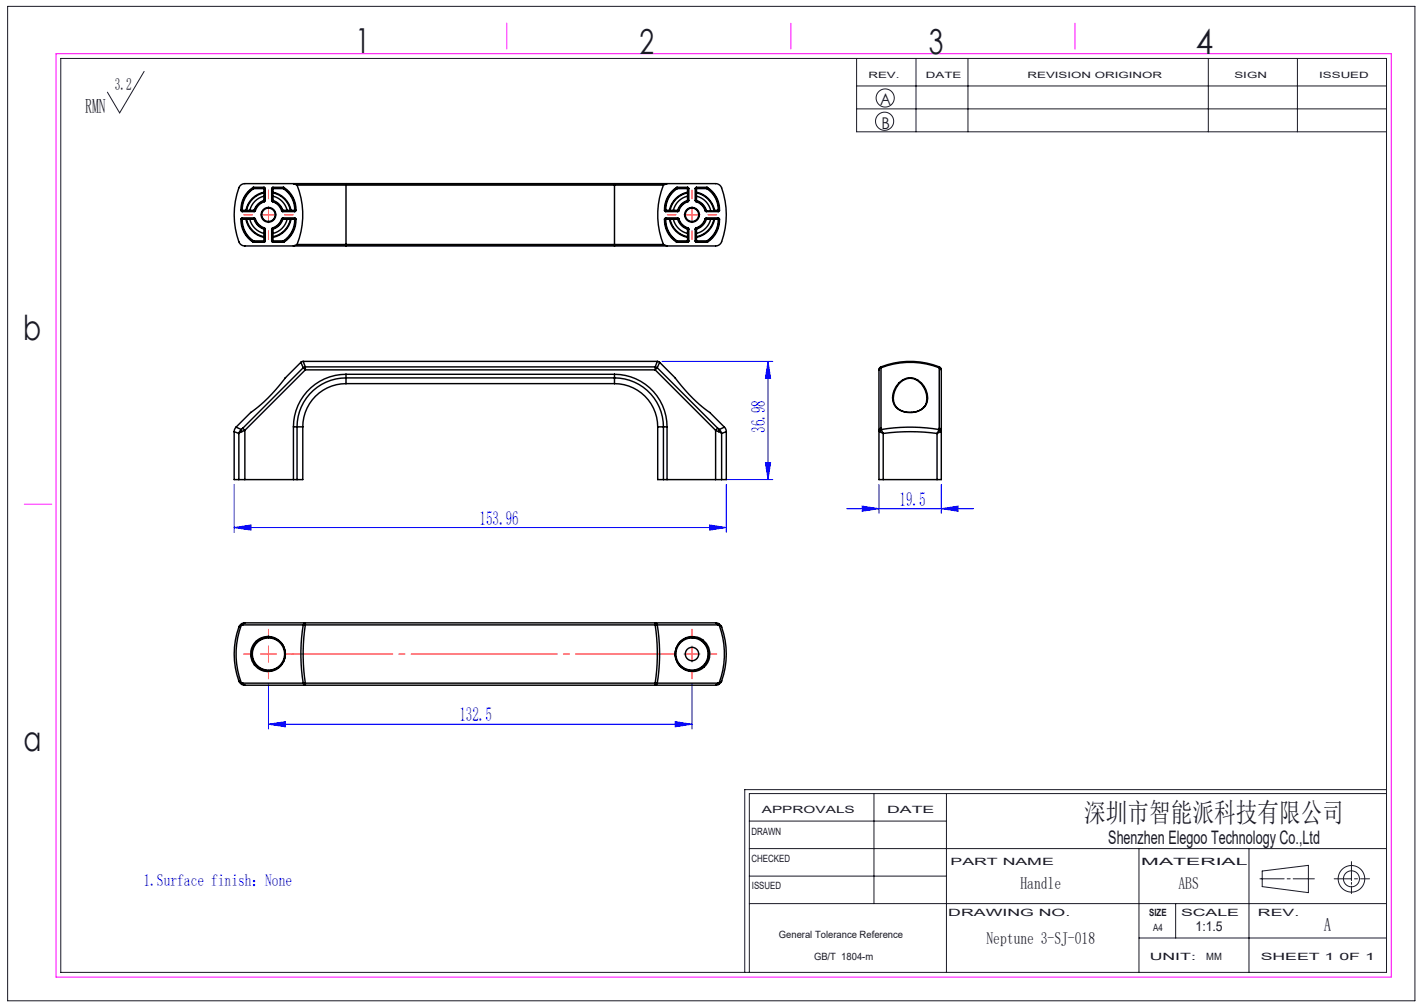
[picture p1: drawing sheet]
<svg xmlns="http://www.w3.org/2000/svg" width="297mm" height="210mm" viewBox="0 0 297 210" stroke-linecap="round" stroke-linejoin="round" font-family="sans-serif">
<g fill="none" stroke="#191924" stroke-width=".21">
<path d="M1.6 1.3h293.5v207.4h-293.5zM12.7 12.2h276.5v190.6h-276.5zM30.1 14.9l-5.1 8.6-2.6-4.3M178.7 12.2v15.3h110.5M178.7 17.9h110.5M191.1 12.2v15.3M201.9 12.2v15.3M252 12.2v15.3M270.6 12.2v15.3M178.7 22.7h110.5M156.3 177h132.9M156.3 171.2h41.1"/>
<path d="M182.3 165.5v22.9M197.4 165.5v37.3M237.6 177v25.8M260.5 177v25.8M281.9 179.7v4M289.2 165.5h-132.9v37.3M289.2 164.7h-133.9v38.1M156.3 188.4h132.9M156.3 182.7h41.1M237.6 195.6h51.6M245.2 188.4v7.2M262.8 183.3h5"/>
<path d="M263.3 181.6l9.6-1.1v5.7l-9.6-1.3zM268.5 183.3h.6M269.7 183.3h4.4M278.3 183.3h3.6M281.9 184v.4M281.9 184.8v1.5M282.5 183.3h.6M283.8 183.3h1.9"/>
<circle cx="184.5" cy="25.3" r="1.89"/>
<circle cx="184.6" cy="20.4" r="1.89"/>
<circle cx="281.9" cy="183.3" r="1.67"/>
<circle cx="281.9" cy="183.3" r="2.77"/>
</g>
<path d="M11.7 11.2h278.5v192.6h-278.5zM105.7 4.8v5.4M165 4.8v5.4M224.2 4.8v5.4M5.1 105.1h5.7" fill="none" stroke="#f0f" stroke-width=".21"/>
<g fill="none" stroke="#00f" stroke-width=".21">
<path d="M138.1 75.4h23.1M160.2 75.4v24.6M160.2 75.4l.5 3.5h-1.1zM159.6 96.5h1.1l-.5 3.5zM48.8 110l3.5-.5v1.1zM48.8 101v10M48.8 110h102.7M148 109.5l3.5 .5-3.5 .6zM151.5 101v10M151.5 100h9.7M176.6 106.1h26.5M179.8 105.5l3.5 .6-3.5 .5z"/>
<path d="M183.3 101v6.1M196.3 106.1l3.5-.6v1.1zM196.3 101v6.1M56 151l3.5-.5v1.1zM56 142.6v9.4M56 151h88.3M140.8 150.5l3.5 .5-3.5 .6zM144.3 142.6v9.4"/>
</g>
<g fill="none" stroke="#f00" stroke-width=".21" stroke-dasharray="30.5 1.3 1.3 1.3">
<path d="M52.7 44.8h-1.9M56 41.5v-1.9M56 48.1v1.9M59.3 44.8h1.9M141 44.8h-1.8M144.3 41.5v-1.9M144.3 48.1v1.9M147.7 44.8h1.8M52.7 136.4h-1.9M56 133.1v-1.9M56 139.7v1.9M59.3 136.4h1.9"/>
<path d="M144.3 133.1v-1.9M144.3 139.7v1.9M147.7 136.4h1.8"/>
</g>
<path d="M141 136.4h-80" fill="none" stroke="#f00" stroke-width=".21" stroke-dasharray="30.5 1.3 1.3 1.3" stroke-dashoffset="9.5"/>
<path d="M54.3 44.8h3.4M56 43.1v3.4M142.7 44.8h3.3M144.3 43.1v3.4M54.3 136.4h3.4M56 134.7v3.4M142.7 136.4h3.3M144.3 134.7v3.4" fill="none" stroke="#f00" stroke-width=".21"/>
<g fill="#00f">
<path d="M148 109.5l3.5 .5-3.5 .6zM48.8 110l3.5-.5v1.1z"/>
<path d="M56 151l3.5-.5v1.1zM140.8 150.5l3.5 .5-3.5 .6z"/>
<path d="M179.8 105.5l3.5 .6-3.5 .5zM196.3 106.1l3.5-.6v1.1z"/>
<path d="M160.2 75.4l.5 3.5h-1.1zM159.6 96.5h1.1l-.5 3.5z"/>
</g>
<g fill="none" stroke="#000" stroke-width=".3">
<path d="M52.8 39.1a5.5 5.5 0 0 0-2.5 4.8M52.8 39.1v.1M52.8 39.2a5.3 5.3 0 0 0-2.4 4.7M52.8 39.2l.1 .1M52.9 39.1h-.1M52.9 39.1v.1M52.9 39.2h-.1M52.9 39.3a5.2 5.2 0 0 0-2.4 4.6M52.9 39.2v.1M52.9 39.1h2.2M52.9 39.2h2.2M52.9 39.3h2.2"/>
<path d="M55.1 39.1l.2 .2M55.1 39.2l.1 .1M55.1 39.1v.1M55.1 39.3h.1M55.1 39.2v.1M55.1 39.3v.8M55.2 39.3h.1M55.2 39.3v2.5M55.3 39.3v2.5M56.7 39.3h.1M56.7 39.3v2.5M56.8 39.3h.1"/>
<path d="M56.8 39.3v2.5M56.9 39.1l-.2 .2M56.9 39.1v.1M56.9 39.2l-.1 .1M56.9 39.2v.1M56.9 39.1h2.2M56.9 39.2h2.2M56.9 39.3v.8M56.9 39.3h2.2M59.1 39.1h.1M59.1 39.2h.1M59.1 39.1v.1"/>
<path d="M59.1 39.3a5.2 5.2 0 0 1 2.4 4.6M59.1 39.2v.1M59.2 39.2a5.3 5.3 0 0 1 2.4 4.7M59.2 39.2l-.1 .1M59.2 39.1a5.5 5.5 0 0 1 2.5 4.8M59.2 39.1v.1M61.2 38.3h-10.1a1.33 1.33 0 0 0-1.3 .9 16.1 16.1 0 0 0 .2 11.6l.5 .4 .6 .1h10.1M61.2 38.3h11M61.2 38.3l.8 .3M62 38.6a16.7 16.7 0 0 1 0 12.4M62 38.6h10.2M72.2 38.6v12.4"/>
<path d="M72.2 38.3v.3M72.2 38.3h56M72.2 38.6h56M128.2 38.6v12.4M128.2 38.6h10.2M128.2 38.3h10.9M128.2 38.3v.3M138.4 38.6a16.7 16.7 0 0 0 0 12.4M139.1 38.3h10.2a1.33 1.33 0 0 1 1.2 .9 16.1 16.1 0 0 1-.2 11.6l-.5 .4-.5 .1h-10.2M139.1 38.3l-.7 .3M141.1 39.1a5.5 5.5 0 0 0-2.5 4.8M141.1 39.1l.1 .1"/>
<path d="M141.2 39.2a5.3 5.3 0 0 0-2.5 4.7M141.2 39.2v.1M141.2 39.1h-.1M141.2 39.1v.1M141.2 39.2h.1M141.2 39.3a5.2 5.2 0 0 0-2.3 4.6M141.2 39.1h2.2M141.2 39.2h2.2M141.2 39.3h2.2M143.4 39.1l.3 .2M143.4 39.1v.1M143.4 39.2l.1 .1"/>
<path d="M143.4 39.3h.1M143.4 39.2v.1M143.4 39.3v.8M143.5 39.3h.2M143.5 39.3v2.5M143.7 39.3v2.5M145 39.3h.1M145 39.3v2.5M145.1 39.3h.2M145.1 39.3v2.5M145.3 39.1l-.3 .2M145.3 39.2l-.2 .1"/>
<path d="M145.3 39.1v.1M145.3 39.2v.1M145.3 39.1h2.1M145.3 39.2h2.1M145.3 39.3v.8M145.3 39.3h2.1M147.4 39.1h.2M147.4 39.1v.1M147.4 39.2h.1M147.4 39.3a5.2 5.2 0 0 1 2.4 4.6M147.4 39.2v.1M147.5 39.2a5.3 5.3 0 0 1 2.4 4.7"/>
<path d="M147.5 39.2l-.1 .1M147.6 39.1a5.5 5.5 0 0 1 2.5 4.8M147.6 39.1l-.1 .1M50.3 43.9l.2 .2M50.3 45.7a5.5 5.5 0 0 0 2.5 4.8M50.3 45.7h.1M50.4 45.7a5.3 5.3 0 0 0 2.4 4.7M50.4 43.9h-.1M50.4 43.9l.1 .1M50.4 45.7h.1M50.5 45.5l-.2 .2M50.5 45.5v.1"/>
<path d="M50.5 45.6l-.1 .1M50.5 44v.1M50.5 45.7a5.2 5.2 0 0 0 2.4 4.6M50.5 45.6v.1M50.5 43.9v.1M50.5 43.9h-.1M50.5 45.5h2.5M50.5 44.1h2.5M50.5 45.6h2.5M50.5 44h2.5M50.5 45.7h.8M50.5 43.9h.8"/>
<path d="M51.3 43.9v.1l.1-.1M51.3 45.7a4.8 4.8 0 0 0 3.8 3.8M51.3 43.9h.1M51.4 45.7h.7M51.4 45.7l-.1-.1v.1M51.4 45.7a4.7 4.7 0 0 0 3.7 3.7M51.4 45.7h-.1M52.1 45.6v.1M52.1 43.9h-.7M52.1 43.9v.1M52.1 45.7a4 4 0 0 0 3 3M52.1 45.7h.9"/>
<path d="M52.1 43.9h.9M52.8 50.5h.1M52.8 50.4v.1M52.8 50.4h.1M52.9 50.4v.1M52.9 50.3l-.1 .1M52.9 50.3v.1M52.9 50.5h2.2M52.9 50.4h2.2M52.9 50.3h2.2M53 45.5l.3 .1M53 45.6l.1 .1"/>
<path d="M53 45.5v.1M53 44v.1M53 45.7a3.1 3.1 0 0 0 2.1 2.1M53 45.6v.1M53 43.9h.1M53 43.9v.1M53.1 45.7a3 3 0 0 0 2 2M53.1 43.9l-.1 .1M53.1 43.9h.2M53.1 45.7h-.1M53.3 43.9l-.3 .2M53.3 45.6a2.87 2.87 0 0 0 1.8 1.9"/>
<path d="M53.3 45.6l-.2 .1M55.1 50.4v.1M55.1 48.7v.7M55.1 48.7h.1M55.1 40.1h.1l-.1 .1M55.1 40.9h.1M55.1 47.8h.1M55.1 41.8a3.1 3.1 0 0 0-2.1 2.1M55.1 41.8v.1M55.1 41.8h.1M55.1 40.9a4 4 0 0 0-3 3M55.1 50.3h.1"/>
<path d="M55.1 50.3v.1M55.1 40.1a4.8 4.8 0 0 0-3.8 3.8M55.1 40.1v.1M55.1 40.9v.9M55.1 47.8v.9M55.1 49.5v.8M55.1 49.4l.1 .1h-.1M55.1 40.2v.7M55.1 40.2a4.7 4.7 0 0 0-3.7 3.7M55.1 49.4v.1M55.1 47.7l.1 .1M55.1 41.9a3 3 0 0 0-2 2"/>
<path d="M55.1 41.9v.2M55.1 47.7v.1M55.1 42.1a2.87 2.87 0 0 0-1.8 1.8M55.1 47.5l.2 .3M55.1 47.5v.2M55.2 50.3l-.1 .1M55.2 50.3h.1M55.2 47.8h.1M55.2 41.8l-.1 .1M55.2 41.8h.1M55.2 47.8v2.5M55.3 41.8l-.2 .3"/>
<path d="M55.3 50.3l-.2 .2M55.3 47.8v2.5M56.7 41.8l.1 .3M56.7 50.3l.2 .2M56.7 50.3h.1M56.7 47.8h.1M56.7 41.8h.1M56.7 47.8v2.5M56.8 50.3l.1 .1M56.8 41.8l.1 .1M56.8 48.7h.1M56.8 40.9h.1"/>
<path d="M56.8 47.8h.1M56.8 41.8h.1M56.8 50.3h.1M56.8 47.8v2.5M56.8 42.1a2.87 2.87 0 0 1 1.9 1.8M56.8 47.5l-.1 .3M56.8 47.5l.1 .2M56.9 47.7l-.1 .1M56.9 41.9l-.1 .2M56.9 41.9a3 3 0 0 1 2 2M56.9 47.7v.1M56.9 49.4l-.1 .1h.1"/>
<path d="M56.9 40.2v.7M56.9 40.2a4.7 4.7 0 0 1 3.7 3.7M56.9 49.4v.1M56.9 50.4v.1M56.9 48.7v.7M56.9 40.1h-.1l.1 .1M56.9 41.8a3.1 3.1 0 0 1 2.1 2.1M56.9 41.8v.1M56.9 40.9a4 4 0 0 1 3 3M56.9 50.3v.1M56.9 40.1a4.8 4.8 0 0 1 3.8 3.8M56.9 40.1v.1"/>
<path d="M56.9 50.5h2.2M56.9 50.4h2.2M56.9 40.9v.9M56.9 47.8v.9M56.9 49.5v.8M56.9 50.3h2.2M58.7 43.9l.3 .2M58.7 45.6a2.87 2.87 0 0 1-1.9 1.9M58.7 45.6l.2 .1M58.9 45.7a3 3 0 0 1-2 2M58.9 43.9l.1 .1M58.9 43.9h-.2"/>
<path d="M58.9 45.7h.1M59 45.5l-.3 .1M59 45.5v.1M59 45.6l-.1 .1M59 44v.1M59 45.7a3.1 3.1 0 0 1-2.1 2.1M59 45.6v.1M59 43.9v.1M59 43.9h-.1M59 45.5h2.5M59 44.1h2.5M59 45.6h2.5"/>
<path d="M59 44h2.5M59 45.7h.9M59 43.9h.9M59.1 50.4v.1M59.1 50.3v.1M59.1 50.3l.1 .1M59.2 50.4v.1M59.2 50.4h-.1M59.2 50.5h-.1M59.9 45.6v.1M59.9 43.9h.7M59.9 43.9v.1"/>
<path d="M59.9 45.7a4 4 0 0 1-3 3M60.6 45.7l.1-.1v.1M60.6 45.7h-.7M60.6 45.7a4.7 4.7 0 0 1-3.7 3.7M60.6 45.7h.1M60.7 43.9v.1l-.1-.1M60.7 45.7a4.8 4.8 0 0 1-3.8 3.8M60.7 43.9h-.1M60.7 45.7h.8M60.7 43.9h.8M61.2 51.3h11M61.5 45.5l.2 .2"/>
<path d="M61.5 45.5v.1M61.5 45.6l.1 .1M61.5 44v.1M61.5 45.7a5.2 5.2 0 0 1-2.4 4.6M61.5 45.6v.1M61.5 43.9v.1M61.5 43.9h.1M61.6 45.7a5.3 5.3 0 0 1-2.4 4.7M61.6 43.9l-.1 .1M61.6 43.9h.1M61.6 45.7h-.1M61.7 43.9l-.2 .2"/>
<path d="M61.7 45.7a5.5 5.5 0 0 1-2.5 4.8M61.7 45.7h-.1M62 51h10.2M62 51l-.8 .3M72.2 51v.3M72.2 51.3h56M72.2 51h56M128.2 51h10.2M128.2 51.3h10.9M128.2 51v.3M138.4 51l.7 .3M138.6 45.7a5.5 5.5 0 0 0 2.5 4.8"/>
<path d="M138.6 43.9l.3 .2M138.6 45.7h.1M138.7 45.7a5.3 5.3 0 0 0 2.5 4.7M138.7 43.9h-.1M138.7 43.9l.2 .1M138.7 45.7h.2M138.9 45.5l-.3 .2M138.9 45.5v.1M138.9 45.6l-.2 .1M138.9 44v.1M138.9 45.7a5.2 5.2 0 0 0 2.3 4.6M138.9 45.6v.1"/>
<path d="M138.9 43.9h-.2M138.9 43.9v.1M138.9 45.5h2.4M138.9 44.1h2.4M138.9 45.6h2.4M138.9 44h2.4M138.9 45.7h.7M138.9 43.9h.7M139.6 43.9v.1l.2-.1M139.6 45.7a4.8 4.8 0 0 0 3.8 3.8M139.6 43.9h.2M139.8 45.7h.6"/>
<path d="M139.8 45.7l-.2-.1v.1M139.8 45.7a4.7 4.7 0 0 0 3.6 3.7M139.8 45.7h-.2M140.4 45.6v.1M140.4 43.9h-.6M140.4 43.9v.1M140.4 45.7a4 4 0 0 0 3 3M140.4 45.7h.9M140.4 43.9h.9M141.1 50.5h.1M141.2 50.4l-.1 .1M141.2 50.4h.1"/>
<path d="M141.2 50.4v.1M141.2 50.3v.1M141.2 50.5h2.2M141.2 50.4h2.2M141.2 50.3h2.2M141.3 45.5l.3 .1M141.3 45.5v.1M141.3 45.6l.2 .1M141.3 44v.1M141.3 45.7a3.1 3.1 0 0 0 2.1 2.1M141.3 45.6v.1M141.3 43.9h.2"/>
<path d="M141.3 43.9v.1M141.5 45.7a3 3 0 0 0 1.9 2M141.5 43.9l-.2 .1M141.5 43.9h.1M141.5 45.7h-.2M141.6 45.6a2.87 2.87 0 0 0 1.9 1.9M141.6 43.9l-.3 .2M141.6 45.6l-.1 .1M143.4 50.4v.1M143.4 48.7v.7M143.4 48.7h.1M143.4 40.9h.1"/>
<path d="M143.4 40.1h.1l-.1 .1M143.4 47.8h.1M143.4 41.8a3.1 3.1 0 0 0-2.1 2.1M143.4 41.8v.1M143.4 41.8h.1M143.4 40.9a4 4 0 0 0-3 3M143.4 50.3v.1M143.4 50.3h.1M143.4 40.1a4.8 4.8 0 0 0-3.8 3.8M143.4 40.1v.1M143.4 40.9v.9M143.4 47.8v.9"/>
<path d="M143.4 49.5v.8M143.4 49.4l.1 .1h-.1M143.4 40.2v.7M143.4 40.2a4.7 4.7 0 0 0-3.6 3.7M143.4 49.4v.1M143.4 47.7l.1 .1M143.4 41.9a3 3 0 0 0-1.9 2M143.4 41.9l.1 .2M143.4 47.7v.1M143.5 47.5l.2 .3M143.5 42.1a2.87 2.87 0 0 0-1.9 1.8M143.5 47.5l-.1 .2"/>
<path d="M143.5 50.3l-.1 .1M143.5 50.3h.2M143.5 47.8h.2M143.5 41.8l-.1 .1M143.5 41.8h.2M143.5 47.8v2.5M143.7 50.3l-.3 .2M143.7 41.8l-.2 .3M143.7 47.8v2.5M145 41.8l.2 .3M145 50.3l.3 .2M145 50.3h.1"/>
<path d="M145 47.8h.1M145 41.8h.1M145 47.8v2.5M145.1 50.3l.2 .1M145.1 41.8l.1 .1M145.1 48.7h.2M145.1 40.9h.2M145.1 47.8h.2M145.1 41.8h.2M145.1 50.3h.2M145.1 47.8v2.5M145.2 42.1a2.87 2.87 0 0 1 1.9 1.8"/>
<path d="M145.2 47.5l-.2 .3M145.2 47.5v.2M145.2 47.7l-.1 .1M145.2 41.9a3 3 0 0 1 2 2M145.2 41.9v.2M145.2 47.7l.1 .1M145.2 49.4l-.1 .1h.2M145.2 40.2l.1 .7M145.2 40.2a4.7 4.7 0 0 1 3.7 3.8l.1-.1M145.2 49.4l.1 .1M145.3 50.4v.1M145.3 48.7l-.1 .7"/>
<path d="M145.3 40.1h-.2l.1 .1M145.3 41.8a3.1 3.1 0 0 1 2.1 2.2M145.3 41.8l-.1 .1M145.3 40.9a4 4 0 0 1 2.9 3.1M145.3 40.1a4.8 4.8 0 0 1 3.7 3.8M145.3 40.1l-.1 .1M145.3 50.3v.1M145.3 50.5h2.1M145.3 50.4h2.1M145.3 40.9v.9M145.3 47.8v.9M145.3 49.5v.8"/>
<path d="M145.3 50.3h2.1M147.1 43.9l.2 .2M147.1 45.6a2.87 2.87 0 0 1-1.9 1.9M147.1 45.6l.1 .1M147.2 45.7a3 3 0 0 1-2 2M147.2 43.9h-.1M147.2 43.9l.1 .1M147.2 45.7h.1M147.3 45.5l-.2 .1M147.3 45.5v.1M147.3 45.6l-.1 .1M147.3 44v.1"/>
<path d="M147.3 45.7a3.1 3.1 0 0 1-2 2.1M147.3 45.6v.1M147.3 45.5h2.5M147.3 44.1h2.5M147.3 45.6h2.5M147.3 44h2.5M147.3 45.7h.9M147.4 50.4v.1M147.4 50.3v.1M147.4 50.3l.1 .1M147.5 50.4h-.1M147.5 50.4l.1 .1"/>
<path d="M147.6 50.5h-.2M148.2 45.6v.1M148.2 45.7a4 4 0 0 1-2.9 3M148.9 45.7h-.7M148.9 45.7l.1-.1v.1M148.9 45.7a4.7 4.7 0 0 1-3.7 3.7M148.9 45.7h.1M149 45.7a4.8 4.8 0 0 1-3.7 3.8M149 45.7h.8M149 43.9h.8M149.8 45.5l.3 .2M149.8 45.6l.1 .1"/>
<path d="M149.8 45.5v.1M149.8 44v.1M149.8 43.9v.1M149.8 45.7a5.2 5.2 0 0 1-2.4 4.6M149.8 45.6v.1M149.8 43.9h.1M149.9 45.7a5.3 5.3 0 0 1-2.4 4.7M149.9 43.9l-.1 .1M149.9 43.9h.2M149.9 45.7h-.1M150.1 43.9l-.3 .2M150.1 45.7a5.5 5.5 0 0 1-2.5 4.8"/>
<path d="M150.1 45.7h-.2M59.5 78.8h.1M59.5 78.8v.1a32.2 32.2 0 0 1-7.2 7.1l-3.1 3.1M62.8 75.6l.4 1.1M62.8 75.6l-3.3 3.2M63.2 75.4l.5 1.1M63.2 75.4h73.9M63.2 75.4l-.4 .2M63.2 76.7l.5 .4M63.2 76.7l-12.6 12.6M63.7 76.5v.6M63.7 76.5l-.5 .2"/>
<path d="M63.7 76.5h72.9M63.7 77.1h72.9M63.7 77.1l-12.6 12.6M72.2 78.8a10.2 10.2 0 0 0-10.2 10.2M72.2 78.1a11 11 0 0 0-11 10.9M72.2 78.8v1.2M72.2 78.1v.7M72.2 78.1h56M72.2 78.8h56M128.2 78.1a11 11 0 0 1 10.9 10.9M128.2 78.8a10.2 10.2 0 0 1 10.2 10.2M128.2 78.8v1.2"/>
<path d="M128.2 78.1v.7M136.6 76.5v.6M136.6 76.5l.5 .2M136.6 77.1l12.7 12.6M137.1 76.7l-.5 .4M137.1 76.7l.5-1.1 3.2 3.2a31.4 31.4 0 0 0 7.2 7.2l3.1 3.1-1.1 .5M137.1 76.7l12.6 12.6M137.1 75.4l.5 .2M137.1 75.4l-.5 1.1M183.3 77.1v22.9h.9M183.7 76.7a16.8 16.8 0 0 1 12.2 0M183.7 76.7l-.4 .4"/>
<path d="M183.7 76.5a16.7 16.7 0 0 1 12.2 0M183.7 76.5v.2M183.7 76.5l-.3 .3-.1 .3M183.7 76.7v12.6M187.5 79.8a3.2 3.2 0 0 1 5.2 .8 3.4 3.4 0 0 1-.6 4.9 4.2 4.2 0 0 1-5.6-1.1 4 4 0 0 1 1-4.6zM195.9 76.7l.4 .4M195.9 76.5v.2M195.9 76.5l.3 .3 .1 .3M195.9 76.7v12.6M196.3 77.1v22.9h-.9M49.2 89.1l1.1 .5M49.2 89.1l-.3 .4-.1 .5"/>
<path d="M49.8 90.4l-1-.4v10h1M49.8 90.4v9.6M50.3 89.6l.2 .4M50.3 89.6l-.5 .8M50.5 90l-.7 .4M50.6 89.3l.5 .4M50.6 89.3l-.3 .3M51.1 89.7l-.6 .3M51.1 89.7v10.3M61.2 89h.8M61.2 89v11M62 89h1.1"/>
<path d="M62 89v11M63.1 89v11h-1.1M72.2 80a9 9 0 0 0-9.1 9M72.2 80h56M128.2 80a9 9 0 0 1 9 9M137.2 89v11h1.2M137.2 89h1.2M138.4 89h.7M138.4 89v11M139.1 89v11M149.3 89.7l.6 .3M149.3 89.7v10.3"/>
<path d="M149.7 89.3l-.4 .4M149.7 89.3l.3 .3M149.9 90l.6 .4M150 89.6l-.1 .4M150 89.6l.5 .8M150.5 90.4l1-.4v10h-1M150.5 90.4v9.6M151.1 89.1l.3 .4 .1 .5M183.5 90l.7 .4M183.7 89.3l.1 .3M183.7 89.3a.4 .4 0 0 0-.3 .7h.1M183.8 89.6l.4 .8"/>
<path d="M183.8 89.6a37.1 37.1 0 0 1 12 0M183.8 89.6l-.3 .4M184.2 90.4a42.6 42.6 0 0 1 11.2 0M184.2 90.4v9.6M186.3 83.1a2.91 2.91 0 0 0 3.3 2.9 3.8 3.8 0 0 0 3.2-1.2M186.3 83a4.1 4.1 0 0 1 3.5-4.1 4.1 4.1 0 0 1 3 5.9M195.4 90.4v9.6M195.8 89.6l-.4 .8M195.8 89.6l.4 .4M195.9 89.3l-.1 .3M195.9 89.3h.1a.4 .4 0 0 1 .2 .7M196.2 90l-.8 .4"/>
<path d="M49.8 100h1.3M51.1 100h10.9M138.4 100h10.9M149.3 100h1.2M184.2 100h11.2M49.8 130.8a16.7 16.7 0 0 0 0 11.2M50.3 130.4a17 17 0 0 0 0 12M50.3 130.4l-.5 .4M50.5 130l-.2 .4M50.5 130l-.7 .8M50.6 130.3l-.3 .1M50.6 130.3h12.6"/>
<path d="M51.1 129.9l-.5 .4M51.1 129.9l-.6 .1M51.1 129.9h98.2M63.2 130.3a38 38 0 0 0 0 12.2M63.2 130.3h.5M63.2 130.3l.5-.4v.4M63.7 130.3a40.7 40.7 0 0 0 0 12.2M63.7 130.3h72.9M136.6 130.3a40.7 40.7 0 0 1 0 12.2M136.6 130.3h.5M136.6 130.3v-.4l.5 .4M137.1 130.3a38 38 0 0 1 0 12.2"/>
<path d="M137.1 130.3h12.6M149.3 129.9l.4 .4M149.3 129.9l.6 .1M149.7 130.3l.3 .1M149.9 130l.1 .4M149.9 130l.6 .8M150 130.4a17 17 0 0 1 0 12M150 130.4l.5 .4M150.5 130.8a16.7 16.7 0 0 1 0 11.2M49.8 142l.5 .4M49.8 142l.7 .7M50.3 142.4l.3 .1"/>
<path d="M50.3 142.4l.2 .3M50.5 142.7l.6 .2M50.6 142.5l.5 .4M50.6 142.5h12.6M51.1 142.9h98.2M63.2 142.5h.5M63.2 142.5l.5 .4v-.4M63.7 142.5h72.9M136.6 142.5h.5M136.6 142.5v.4l.5-.4M137.1 142.5h12.6M149.7 142.5l-.4 .4"/>
<path d="M149.9 142.7l-.6 .2M150 142.4l-.3 .1M150 142.4l-.1 .3M150.5 142l-.5 .4M150.5 142l-.6 .7"/>
<circle cx="56" cy="44.8" r="1.4"/>
<circle cx="56" cy="44.8" r="1.53"/>
<circle cx="144.3" cy="44.8" r="1.53"/>
<circle cx="144.3" cy="44.8" r="1.4"/>
<circle cx="55.9" cy="136.4" r="3.6"/>
<circle cx="56" cy="136.4" r="3.5"/>
<circle cx="56" cy="136.4" r="3.4"/>
<circle cx="144.3" cy="136.4" r="3.4"/>
<circle cx="144.3" cy="136.4" r="1.4"/>
<circle cx="144.3" cy="136.4" r="3.5"/>
<circle cx="144.4" cy="136.4" r="3.6"/>
</g>
<g font-size="7.2" fill="#191924">
<text x="74.1" y="11">1</text>
<text x="133.4" y="11.2">2</text>
<text x="193.7" y="11.3">3</text>
<text x="249.4" y="11.3">4</text>
<text x="4.8" y="70.9">b</text>
<text x="4.9" y="156.5">a</text>
</g>
<text font-size="5.6" fill="#191924" x="226.2" y="171.5">深圳市智能派科技有限公司</text>
<text font-size="4.2" fill="#191924" x="17.8" y="23.5">RMN</text>
<g font-size="4.1" fill="#00f">
<text x="159.6" y="90.3" transform="rotate(-90 159.6 90.3)">36.98</text>
<text x="187.6" y="105.5">19.5</text>
<text x="100" y="109.4">153.96</text>
<text x="95.8" y="150.5">132.5</text>
</g>
<g font-size="3.9" fill="#191924">
<text x="231.2" y="176">Shenzhen Elegoo Technology Co.,Ltd</text>
<text x="276.1" y="194.2">A</text>
</g>
<g font-size="3.5" fill="#191924">
<text x="24" y="18.7">3.2</text>
<text x="212.8" y="185.5">Handle</text>
<text x="245.8" y="185.4">ABS</text>
<text x="205.8" y="196.8">Neptune 3-SJ-018</text>
</g>
<text font-size="3.5" fill="#00f" x="29.9" y="184.8">1.Surface finish：None</text>
<g font-size="3.4" fill="#191924">
<text x="183.6" y="22">A</text>
<text x="183.8" y="27">B</text>
</g>
<text font-size="2.8" fill="#191924" x="249.4" y="194.2">1:1.5</text>
<g font-size="2.1" fill="#191924">
<text x="158.9" y="169.5">APPROVALS</text>
<text x="185" y="169.5">DATE</text>
<text x="156.7" y="174.2">DRAWN</text>
<text x="156.7" y="179.7">CHECKED</text>
<text x="156.8" y="185.4">ISSUED</text>
<text x="198.2" y="180.4">PART NAME</text>
<text x="238" y="180.4">MATERIAL</text>
<text x="197.8" y="191">DRAWING NO.</text>
<text x="239.7" y="191">SIZE</text>
<text x="246.3" y="191">SCALE</text>
<text x="262.4" y="191">REV.</text>
<text x="162.4" y="195.6">General Tolerance Reference</text>
<text x="240.5" y="194.1">A4</text>
<text x="169.8" y="200.2">GB/T 1804-m</text>
<text x="239.8" y="200.2">UNIT:</text>
<text x="251.6" y="200.2">MM</text>
<text x="262.9" y="200.2">SHEET 1 0F 1</text>
</g>
<g font-size="1.8" fill="#191924">
<text x="181.1" y="16.3">REV.</text>
<text x="193.1" y="16.3">DATE</text>
<text x="214.3" y="16.3">REVISION ORIGINOR</text>
<text x="257.5" y="16.3">SIGN</text>
<text x="275.1" y="16.3">ISSUED</text>
</g>
</svg>
